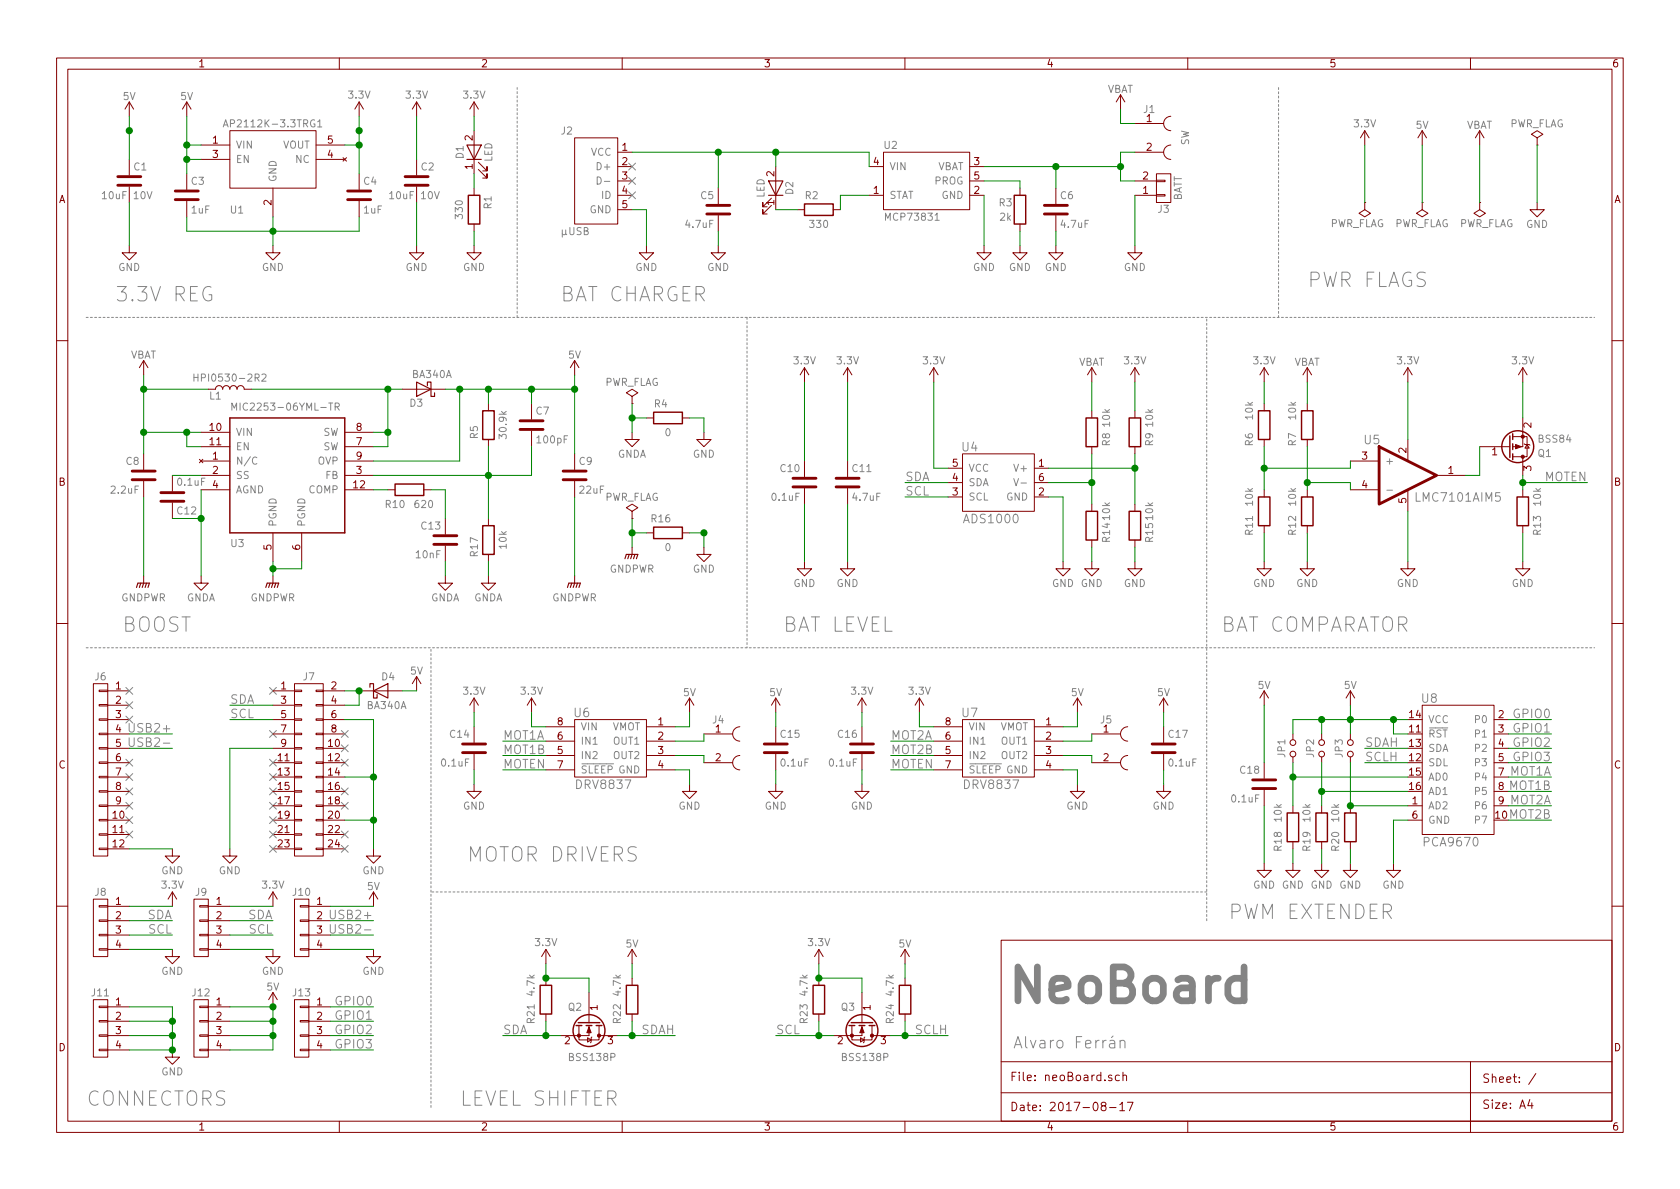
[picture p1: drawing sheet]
<svg xmlns="http://www.w3.org/2000/svg" width="297mm" height="210mm" viewBox="0 0 297 210" stroke-linecap="round" stroke-linejoin="round" font-family="sans-serif">
<g fill="none" stroke="#840000" stroke-width=".18">
<path d="M10 10.3h277v189.9h-277zM12 12.2h273v186.1h-273zM22.9 18v2.6M22.9 18l-.8 1.3M22.9 18l.7 1.3M33 18v2.6M33 18l-.7 1.3M33 18l.8 1.3M60 10.3v1.9M63.5 18v2.6M63.5 18l-.8 1.3M63.5 18l.8 1.3"/>
<path d="M73.7 18v2.6M73.7 18l-.8 1.3M73.7 18l.7 1.3M83.8 18v2.6M83.8 18l-.7 1.3M83.8 18l.8 1.3M110 10.3v1.9M160 10.3v1.9M198.1 16.8l-.7 1.2M198.1 16.8v2.5M198.1 16.8l.8 1.2M210 10.3v1.9"/>
<path d="M260 10.3v1.9M22.9 28.2v2.8M22.9 33v2.8M33 30.7v2.8M33 35.6v2.7M35.6 25.6h5M35.6 28.2h5M40.6 23.1h15.3v10.2h-15.3zM48.3 33.3v5M55.9 25.6h5.1M55.9 28.2h5.1M60.7 27.9l.6 .6"/>
<path d="M61.3 27.9l-.6 .6M63.5 30.7v2.8M63.5 35.6v2.7M73.7 28.2v2.8M73.7 33v2.8M83.8 23.1v7.6M83.8 33.3v1.2M83.8 39.6v1.3M84.6 30l1.5 1.5v-.8v.8h-.8M84.6 28.7l1.5 1.5v-.7v.7h-.8M101.6 24.4h7.6v15.2h-7.6zM109.2 34.5h2.6"/>
<path d="M109.2 29.5h2.6M109.2 32h2.6M109.2 26.9h2.6M109.2 37.1h2.6M127 33.3v2.8M127 38.1v2.8M136.4 36.3l-1.5 1.5v-.7v.7h.7M136.4 35l-1.5 1.6v-.8v.8h.7M137.2 29.5v7.6M141 37.1h1.2M147.3 37.1h1.3M153.7 34.5h2.5"/>
<path d="M153.7 29.5h2.5M156.2 26.9h15.2v10.2h-15.2zM171.4 34.5h2.6M171.4 29.5h2.6M171.4 32h2.6M180.3 33.3v1.2M180.3 39.6v1.3M186.7 33.3v2.8M186.7 38.1v2.8M200.7 34.5h3.8M200.7 32h3.8M200.7 26.9h5"/>
<path d="M200.7 21.8h5M204.5 31.9h1.5v.2h-1.5zM204.5 34.4h1.5v.3h-1.5zM204.5 30.7h2.5v5.1h-2.5zM207 25.6a1.27 1.27 0 0 0-1.3 1.3 1.27 1.27 0 0 0 1.3 1.3M207 20.6a1.27 1.27 0 0 0-1.3 1.2 1.27 1.27 0 0 0 1.3 1.3M241.3 35.8v1.3l1 .6-1 .6-1-.6 1-.6M241.3 35.8h.1M241.3 23.1l-.8 1.3M241.3 23.1v2.5M241.3 23.1l.8 1.3M251.5 35.8v1.3l1 .6-1 .6-1.1-.6 1.1-.6"/>
<path d="M251.5 35.8h.1M251.5 23.1l-.8 1.3M251.5 23.1v2.5M251.5 23.1l.7 1.3M261.6 35.8v1.3l1 .6-1 .6-1-.6 1-.6M261.6 35.8h.1M261.6 23.1l-.7 1.3M261.6 23.1v2.5M261.6 23.1l.8 1.3M271.8 24.4l1-.7-1-.6-1 .6 1 .7v1.2M271.8 25.6h.1M271.8 35.8v1.3h1.2l-1.2 1.2-1.3-1.2h1.3"/>
<path d="M22.9 43.4v1.3h1.2l-1.2 1.3-1.3-1.3h1.3M48.3 43.4v1.3h1.2l-1.2 1.3-1.3-1.3h1.3M73.7 43.4v1.3h1.2l-1.2 1.3-1.3-1.3h1.3M83.8 43.4v1.3h1.3l-1.3 1.3-1.3-1.3h1.3M114.3 43.4v1.3h1.3l-1.3 1.3-1.3-1.3h1.3M127 43.4v1.3h1.3l-1.3 1.3-1.3-1.3h1.3M174 43.4v1.3h1.3l-1.3 1.3-1.3-1.3h1.3M180.3 43.4v1.3h1.3l-1.3 1.3-1.2-1.3h1.2M186.7 43.4v1.3h1.3l-1.3 1.3-1.3-1.3h1.3M200.7 43.4v1.3h1.2l-1.2 1.3-1.3-1.3h1.3M10 60.2h2M25.4 63.7v2.6"/>
<path d="M25.4 63.7l-.8 1.3M25.4 63.7l.8 1.3M35.6 79h5M35.6 76.4h5M38.1 68.8a.63 .63 0 0 1 .6-.6 .63 .63 0 0 1 .7 .6 .63 .63 0 0 1 .6-.6 .63 .63 0 0 1 .6 .6 .63 .63 0 0 1 .7-.6 .63 .63 0 0 1 .6 .6 .63 .63 0 0 1 .6-.6 .63 .63 0 0 1 .7 .6h1.2M61 79h5M61 76.4h5M71.1 68.8h7.6M86.4 71.4v1.2M86.4 77.7v1.3M94 71.4v2.8M94 76.2v2.8"/>
<path d="M101.6 63.7v2.6M101.6 63.7l-.8 1.3M101.6 63.7l.8 1.3M111.8 76.4v1.3h1.2l-1.2 1.3-1.3-1.3h1.3M111.8 70.1l1-.6-1-.7-1.1 .7 1.1 .6v1.3M111.8 71.4h.1M114.3 73.9h1.3M120.6 73.9h1.3M124.5 76.4v1.3h1.2l-1.2 1.3-1.3-1.3h1.3M142.2 65v2.6M142.2 65l-.7 1.3M142.2 65l.8 1.3"/>
<path d="M149.9 65v2.6M149.9 65l-.8 1.3M149.9 65l.7 1.3M165.1 65l-.8 1.3M165.1 65v2.6M165.1 65l.8 1.3M193 65v2.6M193 72.6v1.3M193 79v1.3M193 65l-.7 1.3M193 65l.8 1.3M200.7 65v2.6"/>
<path d="M200.7 72.6v1.3M200.7 79v1.3M200.7 65l-.8 1.3M200.7 65l.7 1.3M223.5 65v2.6M223.5 71.4v1.2M223.5 77.7v1.3M223.5 65l-.7 1.3M223.5 65l.8 1.3M231.1 65v2.6M231.1 71.4v1.2M231.1 77.7v1.3"/>
<path d="M231.1 65l-.7 1.3M231.1 65l.8 1.3M248.9 65v2.6M248.9 77.7v3.8M248.9 65l-.7 1.3M248.9 65l.8 1.3M261.6 79h5.4M267.5 77.2h2.5v3.6h-.8M269.2 73.9v5.1h-1.7M269.2 65v2.6M269.2 65l-.7 1.3M269.2 65l.8 1.3"/>
<path d="M269.5 78.5l.1 .1h.8l.1 .1M270 78.6l.4 .6h-.8zM285 60.2h2M25.4 80.3v2.8M25.4 85.1v2.8M30.5 84.1v2.8M30.5 88.9v2.8M35.3 81.2l.6 .6M35.6 84.1h5M35.6 86.6h5M35.6 81.5h5M35.9 81.2l-.6 .6"/>
<path d="M48.3 94.2v5.1M53.3 94.2v5.1M61 84.1h5M61 86.6h5M61 81.5h5M68.6 86.6h1.2M74.9 86.6h1.3M78.7 91.7v2.8M78.7 96.5v2.8M86.4 91.7v1.3M86.4 98v1.3M101.6 80.3v2.8"/>
<path d="M101.6 85.1v2.8M111.8 90.4l1-.6-1-.7-1.1 .7 1.1 .6v1.3M111.8 91.7h.1M111.8 96.8v1.2M114.3 94.2h1.3M120.6 94.2h1.3M124.5 96.8v1.2h1.2l-1.2 1.3-1.3-1.3h1.3M142.2 99.3v1.3h1.3l-1.3 1.2-1.2-1.2h1.2M142.2 81.5v2.8M142.2 86.4v2.7M149.9 99.3v1.3h1.2l-1.2 1.2-1.3-1.2h1.3M149.9 81.5v2.8"/>
<path d="M149.9 86.4v2.7M167.6 82.8h2.6M167.6 87.9h2.6M167.6 85.3h2.6M170.2 80.3h12.7v10.1h-12.7zM182.9 82.8h2.5M182.9 87.9h2.5M182.9 85.3h2.5M188 99.3v1.3h1.2l-1.2 1.2-1.3-1.2h1.3M193 99.3v1.3h1.3l-1.3 1.2-1.2-1.2h1.2M193 89.1v1.3M193 95.5v1.3"/>
<path d="M200.7 99.3v1.3h1.2l-1.2 1.2-1.3-1.2h1.3M200.7 89.1v1.3M200.7 95.5v1.3M223.5 99.3v1.3h1.3l-1.3 1.2-1.3-1.2h1.3M223.5 86.6v1.3M223.5 93v1.2M231.1 99.3v1.3h1.3l-1.3 1.2-1.2-1.2h1.2M231.1 86.6v1.3M231.1 93v1.2M238.8 86.6h5M238.8 81.5h5M248.9 99.3v1.3h1.3l-1.3 1.2-1.3-1.2h1.3"/>
<path d="M248.9 86.6v3.8M254 84.1h5.1M267.5 80.8h1.7M269.2 99.3v1.3h1.3l-1.3 1.2-1.2-1.2h1.2M269.2 80.8v3.3M269.2 86.6v1.3M269.2 93v1.2M10 110.3h2M25.4 101.8v1.3M35.6 101.8v1.3h1.2l-1.2 1.3-1.3-1.3h1.3M48.3 101.8v1.3M73.7 119.6v2.6"/>
<path d="M73.7 119.6l-.8 1.3M73.7 119.6l.7 1.3M78.7 101.8v1.3h1.3l-1.3 1.3-1.2-1.3h1.2M86.4 101.8v1.3h1.2l-1.2 1.3-1.3-1.3h1.3M101.6 101.8v1.3M285 110.3h2M16.5 120.9h2.5v30.5h-2.5zM17.5 139.8h1.5v.3h-1.5zM17.5 137.3h1.5v.2h-1.5zM17.5 134.7h1.5v.3h-1.5zM17.5 132.2h1.5v.3h-1.5zM17.5 129.7h1.5v.2h-1.5z"/>
<path d="M17.5 127.1h1.5v.3h-1.5zM17.5 124.6h1.5v.2h-1.5zM17.5 122h1.5v.3h-1.5zM19 127.2h3.9M19 129.8h3.9M19 132.3h3.9M19 134.9h3.9M19 137.4h3.9M19 139.9h3.9M19 122.2h3.9M19 124.7h3.9M48.3 127.2h3.8"/>
<path d="M48.3 129.8h3.8M48.3 132.3h3.8M48.3 134.9h3.8M48.3 137.4h3.8M48.3 139.9h3.8M48.3 122.2h3.8M48.3 124.7h3.8M52.1 139.8h1.2v.3h-1.2zM52.1 137.3h1.2v.2h-1.2zM52.1 134.7h1.2v.3h-1.2zM52.1 132.2h1.2v.3h-1.2zM52.1 129.7h1.2v.2h-1.2z"/>
<path d="M52.1 127.1h1.2v.3h-1.2zM52.1 124.6h1.2v.2h-1.2zM52.1 122h1.2v.3h-1.2zM52.1 120.9h5v30.5h-5zM55.9 139.8h1.2v.3h-1.2zM55.9 137.3h1.2v.2h-1.2zM55.9 134.7h1.2v.3h-1.2zM55.9 132.2h1.2v.3h-1.2zM55.9 129.7h1.2v.2h-1.2zM55.9 127.1h1.2v.3h-1.2zM55.9 124.6h1.2v.2h-1.2zM55.9 122h1.2v.3h-1.2z"/>
<path d="M57.1 127.2h3.9M57.1 129.8h3.9M57.1 132.3h3.9M57.1 134.9h3.9M57.1 137.4h3.9M57.1 139.9h3.9M57.1 122.2h3.9M57.1 124.7h3.9M63.5 122.2h7.6M83.8 138.7v1.2h1.3l-1.3 1.3-1.3-1.3h1.3M83.8 123.4v2.6M83.8 128.5v2.8"/>
<path d="M83.8 133.3v2.8M83.8 123.4l-.7 1.3M83.8 123.4l.8 1.3M94 123.4v2.6M94 123.4l-.8 1.3M94 123.4l.7 1.3M96.5 128.5h5.1M96.5 131.1h5.1M96.5 133.6h5.1M96.5 136.1h5.1M101.6 127.2h12.7v10.2h-12.7zM114.3 128.5h5.1"/>
<path d="M114.3 131.1h5.1M114.3 133.6h5.1M114.3 136.1h5.1M121.9 138.7v1.2h1.3l-1.3 1.3-1.3-1.3h1.3M121.9 123.4l-.7 1.3M121.9 123.4v2.6M121.9 123.4l.8 1.3M124.5 129.8h5M124.5 134.9h5M130.8 133.6a1.27 1.27 0 0 0-1.3 1.3 1.27 1.27 0 0 0 1.3 1.2M130.8 128.5a1.27 1.27 0 0 0-1.3 1.3 1.27 1.27 0 0 0 1.3 1.3M137.2 138.7v1.2h1.2l-1.2 1.3-1.3-1.3h1.3"/>
<path d="M137.2 123.4v2.6M137.2 128.5v2.8M137.2 133.3v2.8M137.2 123.4l-.8 1.3M137.2 123.4l.7 1.3M152.4 138.7v1.2h1.3l-1.3 1.3-1.3-1.3h1.3M152.4 123.4v2.6M152.4 128.5v2.8M152.4 133.3v2.8M152.4 123.4l-.8 1.3M152.4 123.4l.8 1.3M162.6 123.4l-.8 1.3"/>
<path d="M162.6 123.4v2.6M162.6 123.4l.7 1.3M165.1 128.5h5.1M165.1 131.1h5.1M165.1 133.6h5.1M165.1 136.1h5.1M170.2 127.2h12.7v10.2h-12.7zM182.9 128.5h5.1M182.9 131.1h5.1M182.9 133.6h5.1M182.9 136.1h5.1M190.5 138.7v1.2h1.3l-1.3 1.3-1.3-1.3h1.3"/>
<path d="M190.5 123.4l-.8 1.3M190.5 123.4v2.6M190.5 123.4l.8 1.3M193 129.8h5.1M193 134.9h5.1M199.4 133.6a1.27 1.27 0 0 0-1.3 1.3 1.27 1.27 0 0 0 1.3 1.2M199.4 128.5a1.27 1.27 0 0 0-1.3 1.3 1.27 1.27 0 0 0 1.3 1.3M205.7 138.7v1.2h1.3l-1.3 1.3-1.2-1.3h1.2M205.7 123.4v2.6M205.7 128.5v2.8M205.7 133.3v2.8M205.7 123.4l-.7 1.3"/>
<path d="M205.7 123.4l.8 1.3M223.5 122.2v2.5M223.5 134.9v2.8M223.5 139.7v2.8M223.5 122.2l-.7 1.2M223.5 122.2l.8 1.2M228.6 129.8v1M228.6 133.9v1M233.7 129.8v1M233.7 133.9v1M238.8 122.2v2.5M238.8 129.8v1"/>
<path d="M238.8 133.9v1M238.8 122.2l-.8 1.2M238.8 122.2l.7 1.2M251.5 124.7h12.7v22.9h-12.7zM264.2 127.2h2.5M264.2 129.8h2.5M264.2 132.3h2.5M264.2 134.9h2.5M264.2 137.4h2.5M264.2 139.9h2.5M16.5 159h2.5v10.2h-2.5zM17.5 150h1.5v.2h-1.5z"/>
<path d="M17.5 147.4h1.5v.3h-1.5zM17.5 144.9h1.5v.3h-1.5zM17.5 142.4h1.5v.2h-1.5zM19 142.5h3.9M19 145h3.9M19 147.6h3.9M19 150.1h3.9M30.5 150.1v1.3h1.2l-1.2 1.2-1.3-1.2h1.3M30.5 157.7v2.6M30.5 157.7l-.8 1.3M30.5 157.7l.7 1.3M34.3 159h2.5v10.2h-2.5z"/>
<path d="M40.6 150.1v1.3h1.3l-1.3 1.2-1.2-1.2h1.2M48.3 157.7v2.6M48.3 142.5h3.8M48.3 145h3.8M48.3 147.6h3.8M48.3 150.1h3.8M48.3 157.7l-.8 1.3M48.3 157.7l.7 1.3M52.1 159h2.5v10.2h-2.5zM52.1 150h1.2v.2h-1.2zM52.1 147.4h1.2v.3h-1.2zM52.1 144.9h1.2v.3h-1.2z"/>
<path d="M52.1 142.4h1.2v.2h-1.2zM55.9 150h1.2v.2h-1.2zM55.9 147.4h1.2v.3h-1.2zM55.9 144.9h1.2v.3h-1.2zM55.9 142.4h1.2v.2h-1.2zM57.1 142.5h3.9M57.1 145h3.9M57.1 147.6h3.9M57.1 150.1h3.9M66 150.1v1.3h1.3l-1.3 1.2-1.2-1.2h1.2M66 157.7l-.7 1.3M66 157.7v2.6"/>
<path d="M66 157.7l.8 1.3M223.5 152.6v1.3h1.3l-1.3 1.3-1.3-1.3h1.3M228.6 152.6v1.3h1.3l-1.3 1.3-1.3-1.3h1.3M228.6 142.5v1.3M228.6 148.8v1.3M233.7 152.6v1.3h1.2l-1.2 1.3-1.3-1.3h1.3M233.7 142.5v1.3M233.7 148.8v1.3M238.8 152.6v1.3h1.2l-1.2 1.3-1.3-1.3h1.3M238.8 142.5v1.3M238.8 148.8v1.3M246.4 152.6v1.3h1.2l-1.2 1.3-1.3-1.3h1.3"/>
<path d="M248.9 142.5h2.6M248.9 145h2.6M264.2 142.5h2.5M10 160.2h2M16.5 176.8h2.5v10.1h-2.5zM17.5 167.8h1.5v.2h-1.5zM17.5 165.2h1.5v.3h-1.5zM17.5 162.7h1.5v.2h-1.5zM17.5 160.1h1.5v.3h-1.5zM17.5 177.9h1.5v.3h-1.5zM19 160.3h3.9M19 162.8h3.9"/>
<path d="M19 165.3h3.9M19 167.9h3.9M19 178h3.9M30.5 167.9v1.3h1.2l-1.2 1.2-1.3-1.2h1.3M34.3 176.8h2.5v10.1h-2.5zM35.3 167.8h1.5v.2h-1.5zM35.3 165.2h1.5v.3h-1.5zM35.3 162.7h1.5v.2h-1.5zM35.3 160.1h1.5v.3h-1.5zM35.3 177.9h1.5v.3h-1.5zM36.8 160.3h3.8M36.8 162.8h3.8"/>
<path d="M36.8 165.3h3.8M36.8 167.9h3.8M36.8 178h3.8M48.3 167.9v1.3h1.2l-1.2 1.2-1.3-1.2h1.3M48.3 175.5v2.5M48.3 175.5l-.8 1.3M48.3 175.5l.7 1.3M52.1 176.8h2.5v10.1h-2.5zM53.1 167.8h1.5v.2h-1.5zM53.1 165.2h1.5v.3h-1.5zM53.1 162.7h1.5v.2h-1.5zM53.1 160.1h1.5v.3h-1.5z"/>
<path d="M53.1 177.9h1.5v.3h-1.5zM54.6 160.3h3.8M54.6 162.8h3.8M54.6 165.3h3.8M54.6 167.9h3.8M54.6 178h3.8M66 167.9v1.3h1.3l-1.3 1.2-1.2-1.2h1.2M96.5 167.9v2.5M96.5 173v1.2M96.5 179.3v1.3M96.5 167.9l-.7 1.3M96.5 167.9l.8 1.3"/>
<path d="M104.1 175.5v5.3M111.8 167.9v2.5M111.8 173v1.2M111.8 179.3v1.3M111.8 167.9l-.8 1.3M111.8 167.9l.7 1.3M144.8 167.9v2.5M144.8 173v1.2M144.8 179.3v1.3M144.8 167.9l-.8 1.3M144.8 167.9l.7 1.3M152.4 175.5v5.3"/>
<path d="M160 167.9v2.5M160 173v1.2M160 179.3v1.3M160 167.9l-.7 1.3M160 167.9l.8 1.3M177 166.3h108v32h-108zM285 160.2h2M17.5 185.5h1.5v.3h-1.5zM17.5 183h1.5v.3h-1.5zM17.5 180.5h1.5v.2h-1.5zM19 180.6h3.9M19 183.1h3.9"/>
<path d="M19 185.7h3.9M30.5 185.7v1.2h1.2l-1.2 1.3-1.3-1.3h1.3M35.3 185.5h1.5v.3h-1.5zM35.3 183h1.5v.3h-1.5zM35.3 180.5h1.5v.2h-1.5zM36.8 180.6h3.8M36.8 183.1h3.8M36.8 185.7h3.8M53.1 185.5h1.5v.3h-1.5zM53.1 183h1.5v.3h-1.5zM53.1 180.5h1.5v.2h-1.5zM54.6 180.6h3.8"/>
<path d="M54.6 183.1h3.8M54.6 185.7h3.8M60 198.3v1.9M102.4 181.4v2.5h3.5v-.8M103.9 183.5l.6 .4-.6 .4zM104.1 181.4v1.7h-5M104.6 183.4l-.1 .1v.8l-.1 .1M105.9 183.1h3.3M105.9 181.4v1.7M110 198.3v1.9M150.6 181.4v2.5h3.6v-.8M152.1 183.5l.7 .4-.7 .4z"/>
<path d="M152.4 181.4v1.7h-5.1M152.9 183.4l-.1 .1v.8l-.1 .1M154.2 183.1h3.3M154.2 181.4v1.7M160 198.3v1.9M177 193.2h108M177 187.8h108M195 195.5l-.3-.2 .1-.2a.48 .48 0 0 1 .6-.1l.2 .2-.2 .3-.6 .1a.48 .48 0 0 0 0 .7l.2 .1 .5-.1 .1-.4-.3-.4M196.2 195.9h1.1M196.6 190.2l-.4-.1-.2 .2 .1 .2 .5 .2v.3h-.6M197.9 190.2l-.4-.1-.3 .3 .1 .6h.6M198 195.3l.4-.4v1.5"/>
<path d="M198 196.4h.8M198.6 190.2l.2-.1 .3 .1 .1 .9M198.6 189.6v1.5M199.3 194.9h1l-.6 1.5M210 198.3v1.9M260 187.8v12.4M270.5 194.4l-.4 1.1h1M270.8 195v1M271.6 189.8l-1.3 2"/>
<circle cx="228.6" cy="133.3" r=".51"/>
<circle cx="228.6" cy="131.3" r=".51"/>
<circle cx="233.7" cy="131.3" r=".51"/>
<circle cx="233.7" cy="133.3" r=".51"/>
<circle cx="238.8" cy="131.3" r=".51"/>
<circle cx="238.8" cy="133.3" r=".51"/>
</g>
<g fill="none" stroke="#848484" stroke-width=".18">
<path d="M18.1 34.2l.4-.3v1.2M18.1 35.1h.7M26 33.9l.4 1.2 .5-1.2M39.5 22.4l.4-1.2 .4 1.2M39.6 22.1h.6M56.2 21.5l.3-.3v1.2M56.2 22.4h.7M68.9 34.2l.4-.3v1.2M68.9 35.1h.7M76.8 33.9l.4 1.2 .5-1.2M105.6 31.3a.64 .64 0 0 1 .7 .6 .64 .64 0 0 1-.7 .7zM106.9 32.1h.9"/>
<path d="M111.2 28.8l1.2 1.3M111.2 31.4l1.2 1.2M111.2 33.9l1.2 1.2M112.4 28.8l-1.2 1.3M112.4 31.4l-1.2 1.2M112.4 33.9l-1.2 1.2M165.3 39h.8M37.3 50.8a.97 .97 0 0 0-1 0 .97 .97 0 0 0-.4 1 1.08 1.08 0 0 0 .3 1.1 1.08 1.08 0 0 0 1.1 .2l.1-.1v-.9h-.4M34.3 66.1v1.3M34.3 66.7h.7M41 72.5v-1.2l.4 .9 .4-.9v1.2M46.3 66.3l.5-.2 .2 .2v.2v.2l-.7 .7h.7"/>
<path d="M59.3 71.9h.6l.1-.2-.1-.3-.2-.1h-.4v1.2M59.6 71.9l.4 .6M45.4 80.9a.6 .6 0 0 0-.8 .5 .6 .6 0 0 0 .6 .7l.2-.1M179.2 84.6l.5 1.3 .4-1.3M180.5 85.4h1M245.2 86.7h1M22.3 134.3l1.2 1.2M22.3 136.8l1.2 1.2M22.3 139.3l1.2 1.3M22.3 124.1l1.2 1.2M22.3 126.6l1.2 1.3M22.3 121.6l1.2 1.2"/>
<path d="M22.8 127.9l.1 1.4a.48 .48 0 0 0 .7 0l.1-1.4M22.8 130.5l.1 1.3a.48 .48 0 0 0 .7 0l.1-1.3M23.5 134.3l-1.2 1.2M23.5 136.8l-1.2 1.2M23.5 139.3l-1.2 1.3M23.5 124.1l-1.2 1.2M23.5 126.6l-1.2 1.3M23.5 121.6l-1.2 1.2M47.7 121.6l1.2 1.2M47.7 139.3l1.2 1.3M47.7 136.8l1.2 1.2M47.7 129.2l1.2 1.2"/>
<path d="M47.7 134.3l1.2 1.2M48.9 121.6l-1.2 1.2M48.9 139.3l-1.2 1.3M48.9 136.8l-1.2 1.2M48.9 129.2l-1.2 1.2M48.9 134.3l-1.2 1.2M60.4 139.3l1.2 1.3M60.4 134.3l1.2 1.2M60.4 129.2l1.2 1.2M60.4 131.7l1.2 1.2M61.6 139.3l-1.2 1.3M61.6 134.3l-1.2 1.2"/>
<path d="M61.6 129.2l-1.2 1.2M61.6 131.7l-1.2 1.2M22.3 141.9l1.2 1.2M22.3 144.4l1.2 1.2M22.3 147l1.2 1.2M23.5 147l-1.2 1.2M23.5 141.9l-1.2 1.2M23.5 144.4l-1.2 1.2M47.7 141.9l1.2 1.2M47.7 144.4l1.2 1.2M47.7 147l1.2 1.2M47.7 149.5l1.2 1.2"/>
<path d="M48.9 147l-1.2 1.2M48.9 141.9l-1.2 1.2M48.9 144.4l-1.2 1.2M48.9 149.5l-1.2 1.2M60.4 141.9l1.2 1.2M60.4 147l1.2 1.2M60.4 149.5l1.2 1.2M61.6 141.9l-1.2 1.2M61.6 147l-1.2 1.2M61.6 149.5l-1.2 1.2M58.4 161l.1 1.3a.48 .48 0 0 0 .7 0l.1-1.3M58.4 163.5l.1 1.4a.48 .48 0 0 0 .7 0l.1-1.4"/>
<path d="M196.2 184.1l.2-.1 .6 .1 .1 1.2M196.8 183.2l-.3 .3M197.1 184.4l-.7 .2a.39 .39 0 0 0-.3 .3 .39 .39 0 0 0 .3 .4l.7-.1M198 184.2a.5 .5 0 0 1 .9 0v1.1M198 184v1.3"/>
</g>
<g fill="none" stroke="#840000" stroke-width=".2">
<path d="M82.5 25.6h2.6l-1.3 2.6zM82.5 28.2h2.6M135.9 32h2.5l-1.2 2.5zM135.9 34.5h2.5M73.7 67.6l2.5 1.2-2.5 1.3zM75.6 68.2v-.6h.6v2.5h.6v-.6M110.5 98.8l.2-.8h2.1l-.3 .8M111.3 98l-.3 .8M111.8 98l-.3 .8M112.3 98l-.3 .8M24.1 103.9l.3-.8h2l-.2 .8M24.9 103.1l-.3 .8"/>
<path d="M25.4 103.1l-.3 .8M25.9 103.1l-.2 .8M47 103.9l.2-.8h2.1l-.3 .8M47.8 103.1l-.3 .8M48.3 103.1l-.3 .8M48.8 103.1l-.3 .8M100.3 103.9l.3-.8h2l-.2 .8M101.1 103.1l-.3 .8M101.6 103.1l-.3 .8M102.1 103.1l-.2 .8M65.4 121.5v-.6h.6v2.5h.7v-.6M66 122.2l2.6-1.3v2.5z"/>
</g>
<g fill="none" stroke="#840000" stroke-width=".25">
<path d="M82.8 34.5h2v5.1h-2zM142.2 36.1h5.1v2h-5.1zM179.3 34.5h2.1v5.1h-2.1zM40.6 73.9h20.4v20.3h-20.4zM85.3 72.6h2.1v5.1h-2.1zM115.6 72.9h5v2h-5zM192 73.9h2.1v5.1h-2.1zM199.6 73.9h2.1v5.1h-2.1zM222.5 72.6h2v5.1h-2zM230.1 72.6h2.1v5.1h-2.1zM267 77.1v3.8M267.5 76.7v1"/>
<path d="M267.5 78.5v1M69.8 85.6h5.1v2h-5.1zM85.3 93h2.1v5h-2.1zM115.6 93.2h5v2h-5zM192 90.4h2.1v5.1h-2.1zM199.6 90.4h2.1v5.1h-2.1zM222.5 87.9h2v5.1h-2zM230.1 87.9h2.1v5.1h-2.1zM267.5 80.3v1M268.2 87.9h2.1v5.1h-2.1zM227.6 143.8h2v5h-2zM232.7 143.8h2v5h-2z"/>
<path d="M237.7 143.8h2.1v5h-2.1zM95.5 174.2h2v5.1h-2zM110.7 174.2h2.1v5.1h-2.1zM143.8 174.2h2v5.1h-2zM159 174.2h2v5.1h-2zM101.9 181.4h1M102.2 180.8h3.8M103.6 181.4h1M105.4 181.4h1M150.1 181.4h1M150.5 180.8h3.8M151.9 181.4h1"/>
<path d="M153.7 181.4h1"/>
<circle cx="268.4" cy="79" r="2.82"/>
<circle cx="104.1" cy="182.2" r="2.82"/>
<circle cx="152.4" cy="182.2" r="2.82"/>
</g>
<g fill="none" stroke="#840000" stroke-width=".51">
<path d="M20.8 32.8h4.1M20.8 31.2h4.1M31 35.3h4.1M31 33.8h4.1M61.5 35.3h4M61.5 33.8h4M71.6 32.8h4.1M71.6 31.2h4.1M125 37.8h4M125 36.3h4M184.7 37.8h4M184.7 36.3h4"/>
<path d="M91.9 75.9h4.1M91.9 74.4h4.1M243.8 79l10.2 5.1-10.2 5zM23.4 84.8h4M23.4 83.3h4M28.4 87.1h4.1M28.4 88.6h4.1M76.7 96.3h4.1M76.7 94.7h4.1M99.6 84.8h4M99.6 83.3h4M140.2 86.1h4.1"/>
<path d="M140.2 84.6h4.1M147.8 86.1h4.1M147.8 84.6h4.1M81.8 133.1h4.1M81.8 131.6h4.1M135.1 133.1h4.1M135.1 131.6h4.1M150.4 133.1h4M150.4 131.6h4M203.7 133.1h4.1M203.7 131.6h4.1M221.5 139.4h4.1"/>
<path d="M221.5 137.9h4.1"/>
</g>
<g fill="#840000" stroke="#840000" stroke-width=".18">
<path d="M268 78.6l1 .4-1 .4z"/>
<path d="M104.1 181.6l.4 1h-.7z"/>
<path d="M152.4 181.6l.4 1h-.8z"/>
<circle cx="269.2" cy="77.2" r=".28"/>
<circle cx="269.2" cy="80.8" r=".28"/>
<circle cx="102.4" cy="183.1" r=".28"/>
<circle cx="105.9" cy="183.1" r=".28"/>
<circle cx="150.6" cy="183.1" r=".28"/>
<circle cx="154.2" cy="183.1" r=".28"/>
</g>
<g fill="#008400" stroke="#008400" stroke-width=".25">
<circle cx="111.8" cy="94.2" r=".51"/>
<circle cx="33" cy="28.2" r=".51"/>
<circle cx="33" cy="25.6" r=".51"/>
<circle cx="63.5" cy="25.6" r=".51"/>
<circle cx="48.3" cy="40.9" r=".51"/>
<circle cx="48.3" cy="178" r=".51"/>
<circle cx="48.3" cy="180.6" r=".51"/>
<circle cx="48.3" cy="183.1" r=".51"/>
<circle cx="30.5" cy="185.7" r=".51"/>
<circle cx="30.5" cy="183.1" r=".51"/>
<circle cx="30.5" cy="180.6" r=".51"/>
<circle cx="193" cy="85.3" r=".51"/>
<circle cx="200.7" cy="82.8" r=".51"/>
<circle cx="269.2" cy="85.3" r=".51"/>
<circle cx="231.1" cy="85.3" r=".51"/>
<circle cx="223.5" cy="82.8" r=".51"/>
<circle cx="48.3" cy="100.6" r=".51"/>
<circle cx="101.6" cy="68.8" r=".51"/>
<circle cx="94" cy="68.8" r=".51"/>
<circle cx="86.4" cy="68.8" r=".51"/>
<circle cx="86.4" cy="84.1" r=".51"/>
<circle cx="81.3" cy="68.8" r=".51"/>
<circle cx="68.6" cy="68.8" r=".51"/>
<circle cx="68.6" cy="76.4" r=".51"/>
<circle cx="25.4" cy="68.8" r=".51"/>
<circle cx="33" cy="76.4" r=".51"/>
<circle cx="25.4" cy="76.4" r=".51"/>
<circle cx="35.6" cy="91.7" r=".51"/>
<circle cx="186.7" cy="29.5" r=".51"/>
<circle cx="127" cy="26.9" r=".51"/>
<circle cx="137.2" cy="26.9" r=".51"/>
<circle cx="246.4" cy="127.2" r=".51"/>
<circle cx="228.6" cy="137.4" r=".51"/>
<circle cx="233.7" cy="139.9" r=".51"/>
<circle cx="238.8" cy="142.5" r=".51"/>
<circle cx="233.7" cy="127.2" r=".51"/>
<circle cx="238.8" cy="127.2" r=".51"/>
<circle cx="96.5" cy="183.1" r=".51"/>
<circle cx="111.8" cy="183.1" r=".51"/>
<circle cx="96.5" cy="173" r=".51"/>
<circle cx="144.8" cy="183.1" r=".51"/>
<circle cx="160" cy="183.1" r=".51"/>
<circle cx="144.8" cy="173" r=".51"/>
<circle cx="66" cy="145" r=".51"/>
<circle cx="66" cy="137.4" r=".51"/>
<circle cx="111.8" cy="73.9" r=".51"/>
<circle cx="124.5" cy="94.2" r=".51"/>
<circle cx="63.5" cy="122.2" r=".51"/>
<circle cx="22.9" cy="23.1" r=".51"/>
<circle cx="63.5" cy="23.1" r=".51"/>
<circle cx="198.1" cy="29.5" r=".51"/>
</g>
<g fill="none" stroke="#008400" stroke-width=".18">
<path d="M198.1 19.3v2.5h2.6M22.9 20.6v7.6M22.9 35.8v7.6M33 28.2h2.6M33 25.6h2.6M33 38.3v2.6h30.5v-2.6M33 20.6v10.1M48.3 38.3v5.1M61 25.6h2.5M63.5 20.6v10.1M73.7 20.6v7.6M73.7 35.8v7.6"/>
<path d="M83.8 20.6v2.5M83.8 30.7v2.6M111.8 37.1h2.5v6.3M111.8 26.9h41.9v2.6M127 26.9v6.4M137.2 26.9v2.6M137.2 37.1h3.8M153.7 34.5h-5.1v2.6M174 32h6.3v1.3M174 34.5v8.9M174 29.5h24.1M186.7 29.5v3.8"/>
<path d="M200.7 34.5v8.9M200.7 26.9h-2.6v5.1h2.6M241.3 25.6v10.2M251.5 25.6v10.2M261.6 25.6v10.2M271.8 25.6v10.2M83.8 40.9v2.5M127 40.9v2.5M180.3 40.9v2.5M186.7 40.9v2.5M25.4 68.8h11.4M25.4 76.4h10.2"/>
<path d="M25.4 66.3v14M33 76.4v2.6h2.6M44.4 68.8h26.7M66 76.4h2.6M68.6 68.8v10.2h-2.6M78.7 68.8h22.9M81.3 68.8v12.7h-15.3M86.4 68.8v2.6M86.4 79v12.7M94 79v5.1h-28M94 68.8v2.6M101.6 66.3v14"/>
<path d="M111.8 73.9h2.5M111.8 71.4v5M121.9 73.9h2.6v2.5M142.2 67.6v13.9M149.9 67.6v13.9M165.1 67.6v15.2h2.5M193 67.6v5M200.7 67.6v5M223.5 67.6v3.8M223.5 79v7.6M231.1 67.6v3.8M231.1 79v7.6"/>
<path d="M248.9 67.6v10.1M261.6 79v5.1h-2.5M269.2 67.6v6.3M25.4 87.9v13.9M30.5 84.1h5.1M30.5 91.7h5.1M35.6 86.6v15.2M48.3 99.3v2.5M53.3 99.3v1.3h-5M66 86.6h2.6M76.2 86.6h2.5v5.1M78.7 99.3v2.5"/>
<path d="M86.4 99.3v2.5M101.6 87.9v13.9M111.8 94.2h2.5M111.8 91.7v5.1M121.9 94.2h2.6v2.6M142.2 89.1v10.2M149.9 89.1v10.2M160 85.3h7.6M160 87.9h7.6M185.4 85.3h7.6M185.4 87.9h2.6v11.4M185.4 82.8h15.3"/>
<path d="M193 80.3v8.8M193 96.8v2.5M200.7 80.3v8.8M200.7 96.8v2.5M223.5 94.2v5.1M231.1 85.3h7.7v1.3M231.1 94.2v5.1M238.8 81.5v1.3h-15.3M248.9 90.4v8.9M269.2 85.3h11.5M269.2 84.1v2.5M269.2 94.2v5.1"/>
<path d="M22.9 132.3h7.6M22.9 129.8h7.6M40.6 127.2h7.7M40.6 124.7h7.7M48.3 132.3h-7.7v17.8M61 122.2h2.5v2.5h-2.5M61 127.2h5v22.9M61 137.4h5M71.1 122.2h2.6M83.8 126v2.5M83.8 136.1v2.6M88.9 133.6h7.6"/>
<path d="M88.9 131.1h7.6M88.9 136.1h7.6M94 126v2.5M119.4 133.6h5.1v1.3M119.4 136.1h2.5v2.6M121.9 126v2.5h-2.5M124.5 129.8v1.3h-5.1M137.2 126v2.5M137.2 136.1v2.6M152.4 126v2.5M152.4 136.1v2.6M157.5 133.6h7.6"/>
<path d="M157.5 131.1h7.6M157.5 136.1h7.6M162.6 126v2.5M188 133.6h5v1.3M188 136.1h2.5v2.6M190.5 126v2.5h-2.5M193 129.8v1.3h-5M205.7 126v2.5M205.7 136.1v2.6M223.5 124.7v10.2M228.6 137.4h20.3M228.6 134.9v7.6"/>
<path d="M233.7 139.9h15.2M233.7 127.2v2.6M233.7 134.9v7.6M238.8 124.7v5.1M238.8 134.9v7.6h10.1M241.3 132.3h7.6M241.3 134.9h7.6M246.4 127.2v2.6h2.5M248.9 127.2h-20.3v2.6M266.7 132.3h7.6M266.7 134.9h7.6M266.7 127.2h7.6"/>
<path d="M266.7 129.8h7.6M266.7 137.4h7.6M266.7 139.9h7.6M22.9 150.1h7.6M61 145h5M223.5 142.5v10.1M228.6 150.1v2.5M233.7 150.1v2.5M238.8 150.1v2.5M248.9 145h-2.5v7.6M266.7 142.5h7.6M266.7 145h7.6"/>
<path d="M22.9 178h7.6v7.7h-7.6M22.9 160.3h7.6M22.9 162.8h7.6M22.9 165.3h7.6M22.9 167.9h7.6M40.6 178h7.7v7.7h-7.7M40.6 160.3h7.7M40.6 162.8h7.7M40.6 165.3h7.7M40.6 167.9h7.7M58.4 178h7.6M58.4 160.3h7.6"/>
<path d="M58.4 162.8h7.6M58.4 165.3h7.6M58.4 167.9h7.6M96.5 170.4v2.6h7.6v2.5M111.8 170.4v2.6M144.8 170.4v2.6h7.6v2.5M160 170.4v2.6M22.9 180.6h7.6M22.9 183.1h7.6M40.6 180.6h7.7M40.6 183.1h7.7M58.4 180.6h7.6"/>
<path d="M58.4 183.1h7.6M58.4 185.7h7.6M88.9 183.1h10.2M96.5 180.6v2.5M109.2 183.1h10.2M111.8 180.6v2.5M137.2 183.1h10.1M144.8 180.6v2.5M157.5 183.1h10.1M160 180.6v2.5"/>
</g>
<path d="M226.1 15.5v40.6M15.2 56.1h266.7M91.4 56.1v-40.6M132.1 56.1v58.4M15.2 114.5h266.7M213.4 157.7h-137.2M213.4 162.8v-106.7M76.2 195.8v-81.3" fill="none" stroke="#848484" stroke-width=".18" stroke-dasharray=".3 .4"/>
<text font-size="8.3" fill="#848484" x="177.8" y="177.3">NeoBoard</text>
<g font-size="3.5" fill="#848484">
<text x="20.3" y="53.3">3.3V REG</text>
<text x="99.1" y="53.3">BAT CHARGER</text>
<text x="231.1" y="50.8">PWR FLAGS</text>
<text x="21.6" y="111.8">BOOST</text>
<text x="138.4" y="111.8">BAT LEVEL</text>
<text x="215.9" y="111.8">BAT COMPARATOR</text>
<text x="82.5" y="152.4">MOTOR DRIVERS</text>
<text x="217.2" y="162.6">PWM EXTENDER</text>
<text x="15.2" y="195.6">CONNECTORS</text>
<text x="81.3" y="195.6">LEVEL SHIFTER</text>
</g>
<text font-size="2.8" fill="#848484" x="179.1" y="185.4">Alvaro Ferrán</text>
<g font-size="2.1" fill="#848484">
<text x="170.1" y="79.8">U4</text>
<text x="241.2" y="78.6">U5</text>
<text x="160" y="85.1">SDA</text>
<text x="160" y="87.6">SCL</text>
<text x="250.6" y="88.7">LMC7101AIM5</text>
<text x="273" y="85.1">MOTEN</text>
<text x="170.7" y="92.5">ADS1000</text>
<text x="40.6" y="124.5">SDA</text>
<text x="251.4" y="124.3">U8</text>
<text x="23.6" y="129.5">USB2+</text>
<text x="40.6" y="127">SCL</text>
<text x="101.5" y="126.8">U6</text>
<text x="170.1" y="126.8">U7</text>
<text x="267.8" y="127">GPIO0</text>
<text x="267.8" y="129.5">GPIO1</text>
<text x="24.1" y="132.1">USB2-</text>
<text x="88.9" y="133.3">MOT1B</text>
<text x="88.9" y="135.9">MOTEN</text>
<text x="157.5" y="133.3">MOT2B</text>
<text x="157.5" y="135.9">MOTEN</text>
<text x="241.3" y="132.1">SDAH</text>
<text x="241.3" y="134.6">SCLH</text>
<text x="266.9" y="137.2">MOT1A</text>
<text x="267.8" y="132.1">GPIO2</text>
<text x="267.8" y="134.6">GPIO3</text>
<text x="102.1" y="139.5">DRV8837</text>
<text x="170.7" y="139.5">DRV8837</text>
<text x="266.9" y="139.7">MOT1B</text>
<text x="266.9" y="142.2">MOT2A</text>
<text x="251.9" y="149.7">PCA9670</text>
<text x="266.9" y="144.8">MOT2B</text>
<text x="26" y="162.6">SDA</text>
<text x="26.2" y="165.1">SCL</text>
<text x="43.8" y="162.6">SDA</text>
<text x="44" y="165.1">SCL</text>
<text x="59.1" y="162.6">USB2+</text>
<text x="59.7" y="165.1">USB2-</text>
<text x="59.6" y="177.8">GPIO0</text>
<text x="59.6" y="180.3">GPIO1</text>
<text x="59.6" y="182.9">GPIO2</text>
<text x="59.6" y="185.4">GPIO3</text>
<text x="88.9" y="182.9">SDA</text>
<text x="113.4" y="182.9">SDAH</text>
<text x="137.2" y="182.9">SCL</text>
<text x="161.9" y="182.9">SCLH</text>
</g>
<g font-size="2.1" fill="#008400">
<text x="88.9" y="130.8">MOT1A</text>
<text x="157.5" y="130.8">MOT2A</text>
</g>
<g font-size="2.1" fill="#840000">
<text x="178.5" y="191.2">File: neoBoard.sch</text>
<text x="262" y="191.5">Sheet: /</text>
<text x="178.5" y="196.5">Date: 2017-08-17</text>
<text x="262" y="196.1">Size: A4</text>
</g>
<g font-size="1.8" fill="#840000">
<text x="35" y="11.9">1</text>
<text x="85" y="11.9">2</text>
<text x="135" y="11.9">3</text>
<text x="185" y="11.9">4</text>
<text x="235" y="11.9">5</text>
<text x="285" y="11.9">6</text>
<text x="202.7" y="21.6">1</text>
<text x="37.6" y="25.4">1</text>
<text x="37.6" y="27.9">3</text>
<text x="57.9" y="27.9">4</text>
<text x="57.9" y="25.4">5</text>
<text x="83.6" y="29.9" transform="rotate(-90 83.6 29.9)">1</text>
<text x="83.6" y="24.9" transform="rotate(-90 83.6 24.9)">2</text>
<text x="110" y="26.7">1</text>
<text x="110" y="29.2">2</text>
<text x="154.5" y="29.2">4</text>
<text x="172.2" y="29.2">3</text>
<text x="202.7" y="26.7">2</text>
<text x="10.4" y="35.9">A</text>
<text x="110" y="31.7">3</text>
<text x="110" y="34.3">4</text>
<text x="136.9" y="31.2" transform="rotate(-90 136.9 31.2)">2</text>
<text x="154.5" y="34.3">1</text>
<text x="172.2" y="34.3">2</text>
<text x="172.2" y="31.7">5</text>
<text x="202.1" y="34.3">1</text>
<text x="202.1" y="31.7">2</text>
<text x="285.4" y="35.9">A</text>
<text x="48" y="36.3" transform="rotate(-90 48 36.3)">2</text>
<text x="110" y="36.8">5</text>
<text x="136.9" y="36.3" transform="rotate(-90 136.9 36.3)">1</text>
<text x="37.1" y="76.2">10</text>
<text x="63" y="76.2">8</text>
<text x="270.8" y="75.7" transform="rotate(-90 270.8 75.7)">2</text>
<text x="37.1" y="78.7">11</text>
<text x="37.6" y="83.8">2</text>
<text x="37.6" y="81.3">1</text>
<text x="63" y="83.8">3</text>
<text x="63" y="78.7">7</text>
<text x="63" y="81.3">9</text>
<text x="168.4" y="82.5">5</text>
<text x="183.7" y="82.5">1</text>
<text x="240.8" y="81.3">3</text>
<text x="248.7" y="80.1" transform="rotate(-90 248.7 80.1)">2</text>
<text x="256.1" y="83.8">1</text>
<text x="263.8" y="80.5">1</text>
<text x="270.8" y="83.3" transform="rotate(-90 270.8 83.3)">3</text>
<text x="10.4" y="85.9">B</text>
<text x="37.6" y="86.4">4</text>
<text x="62.5" y="86.4">12</text>
<text x="168.4" y="87.6">3</text>
<text x="168.4" y="85.1">4</text>
<text x="183.7" y="87.6">2</text>
<text x="183.7" y="85.1">6</text>
<text x="240.8" y="86.4">4</text>
<text x="248.7" y="89" transform="rotate(-90 248.7 89)">5</text>
<text x="285.4" y="85.9">B</text>
<text x="48" y="97.3" transform="rotate(-90 48 97.3)">5</text>
<text x="53.1" y="97.3" transform="rotate(-90 53.1 97.3)">6</text>
<text x="20.5" y="121.9">1</text>
<text x="20.5" y="124.5">2</text>
<text x="49.7" y="121.9">1</text>
<text x="49.7" y="124.5">3</text>
<text x="58.6" y="121.9">2</text>
<text x="58.6" y="124.5">4</text>
<text x="20.5" y="127">3</text>
<text x="20.5" y="129.5">4</text>
<text x="49.7" y="127">5</text>
<text x="49.7" y="129.5">7</text>
<text x="58.6" y="127">6</text>
<text x="58.6" y="129.5">8</text>
<text x="98.6" y="130.8">6</text>
<text x="98.6" y="128.3">8</text>
<text x="116.4" y="128.3">1</text>
<text x="116.4" y="130.8">2</text>
<text x="126.5" y="129.5">1</text>
<text x="167.2" y="130.8">6</text>
<text x="167.2" y="128.3">8</text>
<text x="184.9" y="128.3">1</text>
<text x="184.9" y="130.8">2</text>
<text x="195.1" y="129.5">1</text>
<text x="249.2" y="129.5">11</text>
<text x="249.2" y="127">14</text>
<text x="264.9" y="127">2</text>
<text x="264.9" y="129.5">3</text>
<text x="10.4" y="135.9">C</text>
<text x="20.5" y="132.1">5</text>
<text x="20.5" y="134.6">6</text>
<text x="20.5" y="137.2">7</text>
<text x="49.2" y="134.6">11</text>
<text x="49.2" y="137.2">13</text>
<text x="49.7" y="132.1">9</text>
<text x="58.1" y="132.1">10</text>
<text x="58.1" y="134.6">12</text>
<text x="58.1" y="137.2">14</text>
<text x="98.6" y="133.3">5</text>
<text x="98.6" y="135.9">7</text>
<text x="116.4" y="133.3">3</text>
<text x="116.4" y="135.9">4</text>
<text x="126.5" y="134.6">2</text>
<text x="167.2" y="133.3">5</text>
<text x="167.2" y="135.9">7</text>
<text x="184.9" y="133.3">3</text>
<text x="184.9" y="135.9">4</text>
<text x="195.1" y="134.6">2</text>
<text x="249.2" y="134.6">12</text>
<text x="249.2" y="132.1">13</text>
<text x="249.2" y="137.2">15</text>
<text x="264.9" y="132.1">4</text>
<text x="264.9" y="134.6">5</text>
<text x="264.9" y="137.2">7</text>
<text x="285.4" y="135.9">C</text>
<text x="20.5" y="139.7">8</text>
<text x="20.5" y="142.2">9</text>
<text x="49.2" y="139.7">15</text>
<text x="49.2" y="142.2">17</text>
<text x="58.1" y="139.7">16</text>
<text x="58.1" y="142.2">18</text>
<text x="249.2" y="139.7">16</text>
<text x="249.7" y="142.2">1</text>
<text x="264.9" y="139.7">8</text>
<text x="264.9" y="142.2">9</text>
<text x="20" y="144.8">10</text>
<text x="20" y="147.3">11</text>
<text x="20" y="149.9">12</text>
<text x="49.2" y="147.3">21</text>
<text x="49.2" y="149.9">23</text>
<text x="49.2" y="144.8">19</text>
<text x="58.1" y="144.8">20</text>
<text x="58.1" y="147.3">22</text>
<text x="58.1" y="149.9">24</text>
<text x="249.7" y="144.8">6</text>
<text x="264.5" y="144.8">10</text>
<text x="20.5" y="160">1</text>
<text x="38.3" y="160">1</text>
<text x="56" y="160">1</text>
<text x="20.5" y="162.6">2</text>
<text x="20.5" y="165.1">3</text>
<text x="20.5" y="167.6">4</text>
<text x="38.3" y="162.6">2</text>
<text x="38.3" y="165.1">3</text>
<text x="38.3" y="167.6">4</text>
<text x="56" y="162.6">2</text>
<text x="56" y="165.1">3</text>
<text x="56" y="167.6">4</text>
<text x="20.5" y="177.8">1</text>
<text x="38.3" y="177.8">1</text>
<text x="56" y="177.8">1</text>
<text x="105.7" y="178.7" transform="rotate(-90 105.7 178.7)">1</text>
<text x="153.9" y="178.7" transform="rotate(-90 153.9 178.7)">1</text>
<text x="10.4" y="185.9">D</text>
<text x="20.5" y="180.3">2</text>
<text x="20.5" y="182.9">3</text>
<text x="20.5" y="185.4">4</text>
<text x="38.3" y="180.3">2</text>
<text x="38.3" y="182.9">3</text>
<text x="38.3" y="185.4">4</text>
<text x="56" y="180.3">2</text>
<text x="56" y="182.9">3</text>
<text x="56" y="185.4">4</text>
<text x="99.8" y="184.7">2</text>
<text x="107.5" y="184.7">3</text>
<text x="148.1" y="184.7">2</text>
<text x="155.7" y="184.7">3</text>
<text x="285.4" y="185.9">D</text>
<text x="35" y="199.9">1</text>
<text x="85" y="199.9">2</text>
<text x="135" y="199.9">3</text>
<text x="185" y="199.9">4</text>
<text x="235" y="199.9">5</text>
<text x="285" y="199.9">6</text>
</g>
<g font-size="1.8" fill="#848484">
<text x="21.8" y="17.7">5V</text>
<text x="32" y="17.7">5V</text>
<text x="61.7" y="17.4">3.3V</text>
<text x="71.9" y="17.4">3.3V</text>
<text x="82" y="17.4">3.3V</text>
<text x="195.7" y="16.4">VBAT</text>
<text x="40.5" y="22.5">AP2112K-3.3TRG1</text>
<text x="99.3" y="23.8">J2</text>
<text x="202.2" y="20">J1</text>
<text x="239.5" y="22.5">3.3V</text>
<text x="250.4" y="22.8">5V</text>
<text x="259.2" y="22.8">VBAT</text>
<text x="266.8" y="22.5">PWR_FLAG</text>
<text x="41.7" y="26.3">VIN</text>
<text x="41.7" y="28.8">EN</text>
<text x="50" y="26.3">VOUT</text>
<text x="52.3" y="28.8">NC</text>
<text x="82" y="28" transform="rotate(-90 82 28)">D1</text>
<text x="87" y="28.7" transform="rotate(-90 87 28.7)">LED</text>
<text x="104.5" y="27.6">VCC</text>
<text x="156.4" y="26.3">U2</text>
<text x="210.2" y="25.8" transform="rotate(-90 210.2 25.8)">SW</text>
<text x="18.5" y="35.2">10uF 10V</text>
<text x="23.7" y="30.1">C1</text>
<text x="33.9" y="32.7">C3</text>
<text x="48.9" y="32.3" transform="rotate(-90 48.9 32.3)">GND</text>
<text x="64.3" y="32.7">C4</text>
<text x="69.3" y="35.2">10uF 10V</text>
<text x="74.5" y="30.1">C2</text>
<text x="105.9" y="30.1">D+</text>
<text x="106.4" y="35.2">ID</text>
<text x="123.9" y="35.2">C5</text>
<text x="135.2" y="35" transform="rotate(-90 135.2 35)">LED</text>
<text x="140.3" y="34.4" transform="rotate(-90 140.3 34.4)">D2</text>
<text x="142.4" y="35.2">R2</text>
<text x="157.2" y="35.2">STAT</text>
<text x="157.2" y="30.1">VIN</text>
<text x="165.2" y="32.6">PROG</text>
<text x="165.6" y="30.1">VBAT</text>
<text x="166.5" y="35.2">GND</text>
<text x="187.5" y="35.2">C6</text>
<text x="209" y="35.6" transform="rotate(-90 209 35.6)">BATT</text>
<text x="33.9" y="37.8">1uF</text>
<text x="40.8" y="37.8">U1</text>
<text x="64.4" y="37.8">1uF</text>
<text x="81.8" y="38.6" transform="rotate(-90 81.8 38.6)">330</text>
<text x="86.9" y="36.9" transform="rotate(-90 86.9 36.9)">R1</text>
<text x="99.8" y="41.6">USB</text>
<text x="104.3" y="37.7">GND</text>
<text x="121.3" y="40.3">4.7uF</text>
<text x="143.3" y="40.3">330</text>
<text x="156.9" y="39">MCP73831</text>
<text x="176.7" y="36.5">R3</text>
<text x="176.8" y="39">2k</text>
<text x="187.7" y="40.3">4.7uF</text>
<text x="204.8" y="37.6">J3</text>
<text x="235.1" y="40.2">PWR_FLAG</text>
<text x="246.5" y="40.2">PWR_FLAG</text>
<text x="257.9" y="40.2">PWR_FLAG</text>
<text x="269.8" y="40.3">GND</text>
<text x="20.9" y="47.9">GND</text>
<text x="46.3" y="47.9">GND</text>
<text x="71.7" y="47.9">GND</text>
<text x="81.9" y="47.9">GND</text>
<text x="112.3" y="47.9">GND</text>
<text x="125" y="47.9">GND</text>
<text x="172" y="47.9">GND</text>
<text x="178.4" y="47.9">GND</text>
<text x="184.7" y="47.9">GND</text>
<text x="198.7" y="47.9">GND</text>
<text x="23" y="63.4">VBAT</text>
<text x="100.5" y="63.4">5V</text>
<text x="140.4" y="64.4">3.3V</text>
<text x="148.1" y="64.4">3.3V</text>
<text x="163.3" y="64.4">3.3V</text>
<text x="190.6" y="64.7">VBAT</text>
<text x="198.9" y="64.4">3.3V</text>
<text x="221.7" y="64.4">3.3V</text>
<text x="228.7" y="64.7">VBAT</text>
<text x="247.1" y="64.4">3.3V</text>
<text x="267.4" y="64.4">3.3V</text>
<text x="35.3" y="67.5">HPI0530-2R2</text>
<text x="37.1" y="70.7">L1</text>
<text x="72.5" y="71.9">D3</text>
<text x="73" y="66.8">BA340A</text>
<text x="106.8" y="68.2">PWR_FLAG</text>
<text x="41.7" y="77.1">VIN</text>
<text x="42.3" y="72.6">MIC2253-06YML-TR</text>
<text x="57.1" y="77.1">SW</text>
<text x="84.5" y="77.6" transform="rotate(-90 84.5 77.6)">R5</text>
<text x="89.6" y="77.4" transform="rotate(-90 89.6 77.4)">30.9k</text>
<text x="94.8" y="73.3">C7</text>
<text x="115.7" y="72.1">R4</text>
<text x="117.6" y="77.1">0</text>
<text x="196.3" y="75.4" transform="rotate(-90 196.3 75.4)">10k</text>
<text x="203.9" y="75.4" transform="rotate(-90 203.9 75.4)">10k</text>
<text x="221.5" y="74.1" transform="rotate(-90 221.5 74.1)">10k</text>
<text x="229.2" y="74.1" transform="rotate(-90 229.2 74.1)">10k</text>
<text x="22.3" y="82.2">C8</text>
<text x="41.7" y="79.6">EN</text>
<text x="41.7" y="82.2">N/C</text>
<text x="56.2" y="82.2">OVP</text>
<text x="57.1" y="79.6">SW</text>
<text x="95.1" y="78.4">100pF</text>
<text x="102.4" y="82.2">C9</text>
<text x="109.2" y="80.9">GNDA</text>
<text x="122.5" y="80.9">GND</text>
<text x="138" y="83.5">C10</text>
<text x="150.8" y="83.5">C11</text>
<text x="171.2" y="83.4">VCC</text>
<text x="179.7" y="83.4">V+</text>
<text x="196.3" y="78.8" transform="rotate(-90 196.3 78.8)">R8</text>
<text x="203.9" y="78.8" transform="rotate(-90 203.9 78.8)">R9</text>
<text x="221.5" y="78.8" transform="rotate(-90 221.5 78.8)">R6</text>
<text x="229.2" y="78.8" transform="rotate(-90 229.2 78.8)">R7</text>
<text x="244.9" y="82.2">+</text>
<text x="272" y="80.8">Q1</text>
<text x="272.1" y="78.3">BSS84</text>
<text x="19.7" y="87.3">2.2uF</text>
<text x="31.5" y="85.9">0.1uF</text>
<text x="41.7" y="84.7">SS</text>
<text x="41.7" y="87.2">AGND</text>
<text x="54.6" y="87.2">COMP</text>
<text x="57.6" y="84.7">FB</text>
<text x="68.2" y="89.8">R10</text>
<text x="73.5" y="89.8">620</text>
<text x="102.6" y="87.3">22uF</text>
<text x="106.8" y="88.6">PWR_FLAG</text>
<text x="136.6" y="88.6">0.1uF</text>
<text x="150.9" y="88.6">4.7uF</text>
<text x="171.2" y="88.5">SCL</text>
<text x="171.2" y="86">SDA</text>
<text x="177.9" y="88.5">GND</text>
<text x="221.5" y="89.4" transform="rotate(-90 221.5 89.4)">10k</text>
<text x="229.2" y="89.4" transform="rotate(-90 229.2 89.4)">10k</text>
<text x="272.5" y="89.4" transform="rotate(-90 272.5 89.4)">10k</text>
<text x="31.4" y="91">C12</text>
<text x="48.9" y="93.2" transform="rotate(-90 48.9 93.2)">PGND</text>
<text x="54" y="93.2" transform="rotate(-90 54 93.2)">PGND</text>
<text x="74.5" y="93.6">C13</text>
<text x="115.2" y="92.4">R16</text>
<text x="196.3" y="95.8" transform="rotate(-90 196.3 95.8)">R14</text>
<text x="196.3" y="91.9" transform="rotate(-90 196.3 91.9)">10k</text>
<text x="203.9" y="95.8" transform="rotate(-90 203.9 95.8)">R15</text>
<text x="203.9" y="91.9" transform="rotate(-90 203.9 91.9)">10k</text>
<text x="221.5" y="94.6" transform="rotate(-90 221.5 94.6)">R11</text>
<text x="229.2" y="94.6" transform="rotate(-90 229.2 94.6)">R12</text>
<text x="272.5" y="94.6" transform="rotate(-90 272.5 94.6)">R13</text>
<text x="40.9" y="96.7">U3</text>
<text x="73.6" y="98.7">10nF</text>
<text x="84.5" y="98.4" transform="rotate(-90 84.5 98.4)">R17</text>
<text x="89.6" y="97" transform="rotate(-90 89.6 97)">10k</text>
<text x="107.7" y="101.3">GNDPWR</text>
<text x="117.6" y="97.5">0</text>
<text x="122.5" y="101.3">GND</text>
<text x="21.4" y="106.3">GNDPWR</text>
<text x="33" y="106.3">GNDA</text>
<text x="44.2" y="106.3">GNDPWR</text>
<text x="76.1" y="106.3">GNDA</text>
<text x="83.8" y="106.3">GNDA</text>
<text x="97.6" y="106.3">GNDPWR</text>
<text x="140.3" y="103.8">GND</text>
<text x="147.9" y="103.8">GND</text>
<text x="186" y="103.8">GND GND</text>
<text x="198.7" y="103.8">GND</text>
<text x="221.6" y="103.8">GND</text>
<text x="229.2" y="103.8">GND</text>
<text x="247" y="103.8">GND</text>
<text x="267.3" y="103.8">GND</text>
<text x="72.6" y="119.3">5V</text>
<text x="16.8" y="120.3">J6</text>
<text x="53.6" y="120.3">J7</text>
<text x="65" y="125.4">BA340A</text>
<text x="67.5" y="120.3">D4</text>
<text x="82" y="122.9">3.3V</text>
<text x="92.2" y="122.9">3.3V</text>
<text x="120.9" y="123.1">5V</text>
<text x="136.1" y="123.1">5V</text>
<text x="150.6" y="122.9">3.3V</text>
<text x="160.8" y="122.9">3.3V</text>
<text x="189.4" y="123.1">5V</text>
<text x="204.7" y="123.1">5V</text>
<text x="222.5" y="121.8">5V</text>
<text x="237.7" y="121.8">5V</text>
<text x="79.6" y="130.5">C14</text>
<text x="102.6" y="131.7">IN1</text>
<text x="102.6" y="129.2">VIN</text>
<text x="108.2" y="129.2">VMOT</text>
<text x="108.6" y="131.7">OUT1</text>
<text x="126" y="127.9">J4</text>
<text x="138.1" y="130.5">C15</text>
<text x="148.2" y="130.5">C16</text>
<text x="171.2" y="131.7">IN1</text>
<text x="171.2" y="129.2">VIN</text>
<text x="176.8" y="129.2">VMOT</text>
<text x="177.1" y="131.7">OUT1</text>
<text x="194.6" y="127.9">J5</text>
<text x="206.7" y="130.5">C17</text>
<text x="252.5" y="130.4">RST</text>
<text x="252.5" y="127.9">VCC</text>
<text x="261" y="127.9">P0</text>
<text x="261" y="130.4">P1</text>
<text x="78.2" y="135.6">0.1uF</text>
<text x="102.6" y="134.2">IN2</text>
<text x="102.6" y="136.8">SLEEP GND</text>
<text x="108.6" y="134.2">OUT2</text>
<text x="138.2" y="135.6">0.1uF</text>
<text x="146.7" y="135.6">0.1uF</text>
<text x="171.2" y="134.2">IN2</text>
<text x="171.2" y="136.8">SLEEP GND</text>
<text x="177.1" y="134.2">OUT2</text>
<text x="206.8" y="135.6">0.1uF</text>
<text x="219.3" y="136.8">C18</text>
<text x="227.3" y="133.9" transform="rotate(-90 227.3 133.9)">JP1</text>
<text x="232.3" y="133.9" transform="rotate(-90 232.3 133.9)">JP2</text>
<text x="237.4" y="133.9" transform="rotate(-90 237.4 133.9)">JP3</text>
<text x="252.5" y="135.5">SDL</text>
<text x="252.5" y="133">SDA</text>
<text x="261" y="133">P2</text>
<text x="261" y="135.5">P3</text>
<text x="81.9" y="143.2">GND</text>
<text x="120" y="143.2">GND</text>
<text x="135.2" y="143.2">GND</text>
<text x="150.4" y="143.2">GND</text>
<text x="188.5" y="143.2">GND</text>
<text x="203.8" y="143.2">GND</text>
<text x="217.9" y="141.9">0.1uF</text>
<text x="252.5" y="143.1">AD2</text>
<text x="252.5" y="138">AD0</text>
<text x="252.5" y="140.6">AD1</text>
<text x="261" y="138">P4</text>
<text x="261" y="140.6">P5</text>
<text x="261" y="143.1">P6</text>
<text x="226.6" y="145.2" transform="rotate(-90 226.6 145.2)">10k</text>
<text x="231.7" y="145.2" transform="rotate(-90 231.7 145.2)">10k</text>
<text x="236.8" y="145.2" transform="rotate(-90 236.8 145.2)">10k</text>
<text x="252.5" y="145.7">GND</text>
<text x="261" y="145.7">P7</text>
<text x="28.5" y="154.6">GND</text>
<text x="38.7" y="154.6">GND</text>
<text x="64.1" y="154.6">GND</text>
<text x="226.6" y="150.4" transform="rotate(-90 226.6 150.4)">R18</text>
<text x="231.7" y="150.4" transform="rotate(-90 231.7 150.4)">R19</text>
<text x="236.8" y="150.4" transform="rotate(-90 236.8 150.4)">R20</text>
<text x="16.8" y="158.4">J8</text>
<text x="28.7" y="157.1">3.3V</text>
<text x="34.6" y="158.4">J9</text>
<text x="46.5" y="157.1">3.3V</text>
<text x="51.8" y="158.4">J10</text>
<text x="65" y="157.4">5V</text>
<text x="221.6" y="157.1">GND GND GND GND</text>
<text x="244.4" y="157.1">GND</text>
<text x="94.7" y="167.3">3.3V</text>
<text x="110.7" y="167.6">5V</text>
<text x="143" y="167.3">3.3V</text>
<text x="159" y="167.6">5V</text>
<text x="28.5" y="172.4">GND</text>
<text x="46.3" y="172.4">GND</text>
<text x="64.1" y="172.4">GND</text>
<text x="16.3" y="176.2">J11</text>
<text x="34.1" y="176.2">J12</text>
<text x="47.2" y="175.2">5V</text>
<text x="51.8" y="176.2">J13</text>
<text x="94.5" y="176" transform="rotate(-90 94.5 176)">4.7k</text>
<text x="100.5" y="178.7">Q2</text>
<text x="109.8" y="176" transform="rotate(-90 109.8 176)">4.7k</text>
<text x="142.8" y="176" transform="rotate(-90 142.8 176)">4.7k</text>
<text x="148.8" y="178.7">Q3</text>
<text x="158" y="176" transform="rotate(-90 158 176)">4.7k</text>
<text x="94.5" y="180.9" transform="rotate(-90 94.5 180.9)">R21</text>
<text x="109.8" y="180.9" transform="rotate(-90 109.8 180.9)">R22</text>
<text x="142.8" y="180.9" transform="rotate(-90 142.8 180.9)">R23</text>
<text x="158" y="180.9" transform="rotate(-90 158 180.9)">R24</text>
<text x="28.5" y="190.2">GND</text>
<text x="100.8" y="187.6">BSS138P</text>
<text x="149.1" y="187.6">BSS138P</text>
</g>
</svg>
